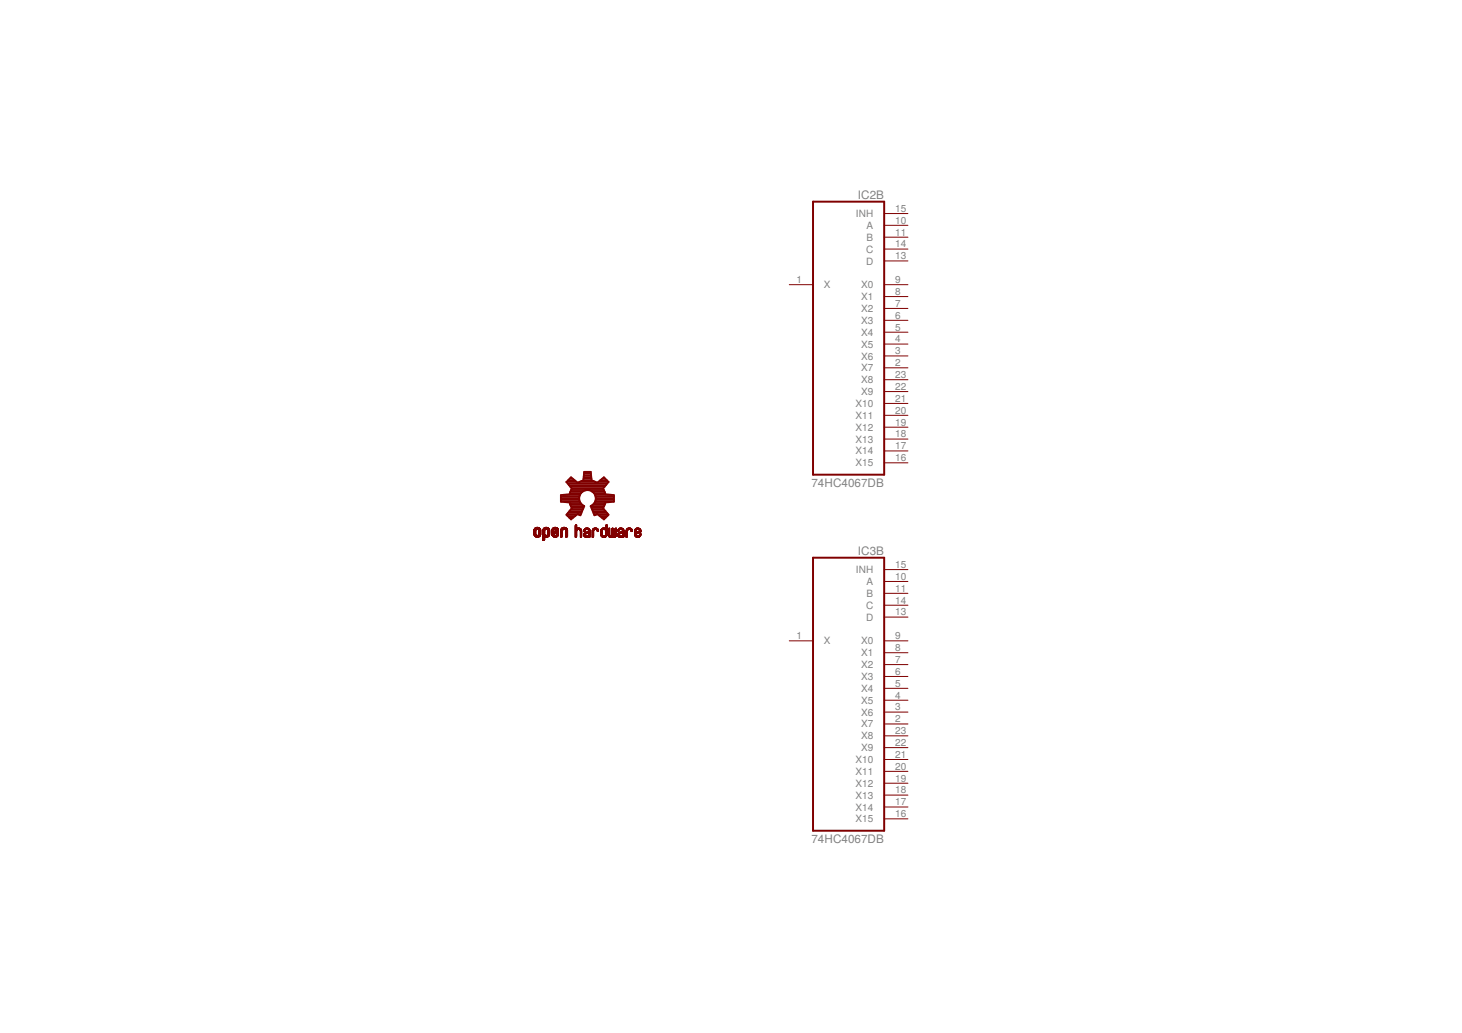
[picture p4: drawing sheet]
<svg xmlns="http://www.w3.org/2000/svg" width="297mm" height="210mm" viewBox="0 0 297 210" stroke-linecap="round" stroke-linejoin="round" font-family="sans-serif">
<path d="M165.2 41h14.4v55.5h-14.4zM165.2 113.3h14.4v55.5h-14.4z" fill="none" stroke="#800000" stroke-width=".4"/>
<g fill="none" stroke="#800000" stroke-width=".2">
<path d="M160.4 57.8h4.8M179.6 45.8h4.9M179.6 48.2h4.9M179.6 50.6h4.9M179.6 53h4.9M179.6 57.8h4.9M179.6 43.4h4.9M179.6 60.3h4.9M179.6 62.7h4.9M179.6 65.1h4.9M179.6 67.5h4.9M179.6 69.9h4.9"/>
<path d="M179.6 72.3h4.9M179.6 74.7h4.9M179.6 77.2h4.9M179.6 79.6h4.9M179.6 82h4.9M179.6 84.4h4.9M179.6 86.8h4.9M179.6 89.2h4.9M179.6 91.6h4.9M179.6 94h4.9M108.5 108.6h.4M108.5 108.5l.4 .1"/>
<path d="M108.5 108.5h.3M108.5 108.4h.3M108.5 108.3h.3M108.5 108.2h.3M108.5 108.1h.3M108.5 108h.3M108.5 107.9h.3M108.5 107.8h.3M108.5 108.7h.5M108.5 108.6l.4 .1M108.5 107.7h.4M108.5 108.8h1.3"/>
<path d="M108.5 108.7l.5 .1M108.5 107.5h1.3M108.6 108.8h1.2M108.6 107.5h1.2M108.6 107.4h1.1M108.6 108.9h1.1M108.7 109h1M108.7 107.3h1M108.7 109h.9M108.7 107.3h.9M108.8 109.1h.7M108.8 107.2h.7"/>
<path d="M108.9 107.8h-.4M108.9 107.7h-.4M108.9 109.1h.5M108.9 107.2h.5M108.9 107.6l-.4 .1M109 107.6h-.5M109.1 107.1h.2M109.3 107.6h.5M109.4 107.6h.5M109.4 108.7h.5M109.4 107.7h.5M109.5 108.6h.4"/>
<path d="M109.5 107.8h.4M109.5 107.7h.4M109.5 108.5h.4M109.5 108.4h.4M109.5 108.3h.4M109.5 108.2h.4M109.5 108.1h.4M109.5 108h.4M109.5 107.9h.4M109.7 108.9h-1.1M109.8 108.7l-.5 .1M109.9 108.7h-.5"/>
<path d="M110.3 109.6h.4M110.3 109.5h.4M110.3 109.4h.4M110.3 109.3h.4M110.3 109.2h.4M110.3 109h1.2M110.3 108.9h1.3M110.3 108.8h1.3M110.3 108.7l.5 .1M110.3 108.7h.5M110.3 108.6h.4M110.3 108.5h.4"/>
<path d="M110.3 108.4h.4M110.3 108.3h.4M110.3 108.2h.4M110.3 108.1h.4M110.3 108h.4M110.3 107.9h.4M110.3 107.8h.4M110.4 107.5h1.2M110.4 107.4h1.2M110.4 107.4h1.1M110.5 109.8h-.2M110.5 107.3h1"/>
<path d="M110.6 107.3h.8M110.6 109.7l-.3 .1M110.6 109.7h-.3M110.6 107.2h.7M110.7 109.6l-.4 .1M110.7 107.7h-.4M110.7 107.2h.5M110.8 107.6l-.5 .1M110.8 107.6h-.5M110.9 107.1h.2M111.1 108.8h.5M111.1 107.6h.5"/>
<path d="M111.2 107.6h.5M111.2 109.1l-.9 .1M111.3 107.7h.4M111.3 108.6h.4M111.3 108.5h.4M111.3 108.4h.4M111.3 108.3h.4M111.3 108.2h.4M111.3 108.1h.4M111.3 108h.4M111.3 107.9h.4M111.3 107.8h.4"/>
<path d="M111.3 109.1h-1M111.4 109l-1.1 .1M111.5 108.9l-1.2 .1M111.6 108.8l-1.3 .1M111.6 107.5h-1.2M111.7 108.7h-.5M111.7 108.6h-.4M112.1 108.7h.5M112.1 108.6l.4 .1M112.1 108.6h.4M112.1 108.5h.4M112.1 108h1.4"/>
<path d="M112.1 108h.4M112.1 107.9h.4M112.1 107.8h.4M112.1 107.7h.4M112.1 108.7l.5 .1M112.2 108.8h1.2M112.2 107.5h1.3M112.2 107.5h1.2M112.2 108.9h1.2M112.2 107.4h1.2M112.3 108.9h1M112.3 107.4h1"/>
<path d="M112.3 109h1M112.3 107.3h1M112.4 109h.8M112.4 107.3h.8M112.5 109.1h.6M112.5 107.2h.7M112.5 107.8h-.4M112.5 107.7h-.4M112.5 108.5h-.4M112.5 107.2h.6M112.6 109.1h.5M112.6 107.6l-.5 .1"/>
<path d="M112.6 108.4l-.5 .1M112.6 107.6h-.5M112.7 108h.8M112.7 107.1h.2M112.8 107.9h.7M112.8 108.4h-.7M112.8 108.3l-.7 .1M112.9 107.9h.6M112.9 107.6h.6M113 108.3h-.9M113 107.6h.5M113 108.7h.5"/>
<path d="M113 107.8h.5M113.1 107.7h.4M113.1 108.6h.4M113.1 107.8h.4M113.1 108.2h-1M113.1 108.5h.4M113.2 108.4h.3M113.2 108.2h-1.1M113.3 108.4h.2M113.3 108.1l-1.2 .1M113.4 108.3h.1M113.5 108.7l-.5 .1"/>
<path d="M113.5 108.1h-1.4M113.9 109h.4M113.9 108.9h.4M113.9 108.8h.4M113.9 108.7h.4M113.9 108.6h.4M113.9 108.5h.4M113.9 108.4h.4M113.9 108.3h.4M113.9 108.2h.4M113.9 108.1h.4M113.9 108h.4"/>
<path d="M113.9 107.9h.4M113.9 107.8h.4M113.9 109.1h.2M113.9 107.7h.5M114 107.5h1.3M114 107.5h1.2M114 107.4h1.2M114.1 107.4h1.1M114.1 107.3h1M114.2 109.1h-.3M114.2 107.3h.8M114.3 109l-.4 .1"/>
<path d="M114.3 107.2h.7M114.3 107.8h-.4M114.3 107.7h-.4M114.4 107.2h.5M114.4 107.6l-.5 .1M114.5 107.6h-.5M114.5 107.1h.2M114.8 107.6h.5M114.9 107.6h.4M114.9 107.7h.4M114.9 109.1h.3M114.9 109h.4"/>
<path d="M114.9 108.9h.4M114.9 108.8h.4M114.9 108.7h.4M114.9 108.6h.4M114.9 108.5h.4M114.9 108.4h.4M114.9 108.3h.4M114.9 108.2h.4M114.9 108.1h.4M114.9 108h.4M114.9 107.9h.4M114.9 107.8h.4"/>
<path d="M115 109.1h.1M115.3 109l-.4 .1M116.9 109h.3M116.9 108.9h.3M116.9 108.8h.3M116.9 108.7h.3M116.9 108.6h.3M116.9 108.5h.3M116.9 108.4h.3M116.9 108.3h.3M116.9 108.2h.3M116.9 108.1h.3"/>
<path d="M116.9 108h.3M116.9 107.9h.3M116.9 107.8h.3M116.9 107.5h1.2M116.9 107.5h1.1M116.9 107.4h1.1M116.9 107.4h1M116.9 107.3h.3M116.9 107.2h.3M116.9 107.1h.3M116.9 107h.3M116.9 106.9h.3"/>
<path d="M116.9 106.8h.3M116.9 106.7h.3M117 106.7h.2M117.1 109.1l-.2 .1M117.1 106.6h.1M117.1 109.1h-.2M117.2 107.9h-.3M117.2 107.8h-.3M117.2 107.7h-.3M117.3 107.7h-.4M117.3 107.3h.5M117.3 107.6l-.4 .1"/>
<path d="M117.4 107.3h.3M117.5 107.6h-.6M117.6 107.6h.5M117.7 107.6h.4M117.8 107.7h.3M117.8 107.7h.4M117.9 107.8h.3M117.9 107.9h.3M117.9 109h.3M117.9 108.9h.3M117.9 108.8h.3M117.9 108.7h.3"/>
<path d="M117.9 108.6h.3M117.9 108.5h.3M117.9 108.4h.3M117.9 108.3h.3M117.9 108.2h.3M117.9 108.1h.3M117.9 108h.3M118.1 109.1l-.2 .1M118.2 109.1h-.3M118.6 108.8h.3M118.6 108.7h.3M118.6 108.6h.3"/>
<path d="M118.6 108h.1M118.6 107.9h.3M118.6 108.9h.5M118.6 108.8h.4M118.6 107.8h.3M118.6 107.7h.3M118.7 108.9l.7 .1M118.7 109h.7M118.7 109l.8 .1M118.8 107.5h.9M118.8 109.1h.7M118.8 107.4h.9"/>
<path d="M118.9 108h-.3M118.9 109.1h.5M118.9 107.4h.7M118.9 108.6h-.3M118.9 108.2h1M118.9 107.8h-.3M119 108.5l-.4 .1M119 107.3h.5M119 108.2h.9M119 107.7h-.4M119 107.6l-.3 .1M119.1 108.5h-.5"/>
<path d="M119.1 109.2h.1M119.1 107.3h.3M119.1 108.2h.8M119.2 109.2h.1M119.2 108.4l-.6 .1M119.2 108.9h.2M119.2 107.6h-.5M119.2 108.1h.7M119.3 108.4h-.6M119.3 107.6h.5M119.4 108.1h.5M119.4 108.3l-.7 .1"/>
<path d="M119.4 107.6h.4M119.5 107.7h.4M119.5 108h.4M119.6 107.9h.3M119.6 107.8h.3M119.6 109h.3M119.6 108.9h.3M119.6 108.8h.3M119.6 108.7h.3M119.6 108.6h.3M119.6 108.5h.3M119.6 108.4h.3"/>
<path d="M119.6 108.3h.3M119.8 107.5h-1.1M119.8 109.1l-.2 .1M119.9 109.1h-.3M119.9 109l-.3 .1M119.9 108.3h-1.1M120.3 109h.3M120.3 108.9h.3M120.3 108.8h.3M120.3 108.7h.3M120.3 108.6h.3M120.3 108.5h.3"/>
<path d="M120.3 108.4h.3M120.3 108.3h.3M120.3 108.2h.3M120.3 108.1h.3M120.3 108h.3M120.3 107.9h.3M120.3 107.8h.3M120.4 107.5h1.1M120.5 107.5h1M120.5 109.1l-.2 .1M120.5 107.4h.9M120.6 109.1h-.3"/>
<path d="M120.6 107.4h.8M120.6 109l-.3 .1M120.7 107.7h-.4M120.7 107.3h.6M120.7 107.7h-.3M120.8 107.6l-.4 .1M120.8 107.3h.3M120.9 107.6h-.5M121 107.6h.5M121.2 107.6l.4 .1M121.2 107.7h.4M121.3 107.8h.3"/>
<path d="M121.3 107.7h.3M121.3 107.9h.3M121.4 108h.1M121.5 108h-.1M121.6 107.9h-.3M122 108.5h.3M122 108.4h.3M122 108.3h.3M122 108.2h.3M122 108.1h.3M122 108h.3M122 107.9h.3"/>
<path d="M122 108.6h.3M122 107.8h.3M122.1 108.8h.3M122.1 108.7h.3M122.1 108.7h.2M122.1 107.7h.3M122.1 108.9h.6M122.1 108.8l.4 .1M122.2 108.9h1M122.2 109h1M122.2 107.5h1.1M122.2 109h.9"/>
<path d="M122.2 107.4h1.1M122.3 107.4h1M122.4 109.1h.6M122.4 107.8h-.3M122.4 107.3h.6M122.5 107.6l-.4 .1M122.5 107.3h.4M122.6 109.2h.1M122.6 107.6h-.5M122.7 109.2h.1M122.7 107.6h.6M122.9 107.6h.4"/>
<path d="M122.9 108.9h.4M123 107.7h.3M123 107.8h.3M123 107.3h.3M123.1 108.6h.2M123.1 108.5h.2M123.1 108.4h.2M123.1 108.3h.2M123.1 108.2h.2M123.1 108.1h.2M123.1 108h.2M123.1 107.9h.2"/>
<path d="M123.1 107.8h.2M123.1 107.3h.2M123.1 107.2h.2M123.1 107.1h.2M123.1 107h.2M123.1 106.9h.2M123.1 106.8h.2M123.1 106.7h.2M123.1 109.1h-.8M123.2 106.7h.1M123.3 106.6h.1M123.3 108.9h-.6"/>
<path d="M123.3 108.8h-.4M123.3 108.7l-.3 .1M123.3 108.7h-.3M123.3 107.5h-1.1M123.6 108.8h.3M123.6 108.7h.3M123.6 108.6h.3M123.6 108.5h.3M123.6 108.4h.3M123.6 108.3h.3M123.6 108.2h.3M123.6 108.1h.3"/>
<path d="M123.6 108h.3M123.6 107.9h.3M123.6 107.8h.3M123.6 107.7h.3M123.6 107.6h.3M123.6 107.5h.3M123.6 107.4h.3M123.6 108.9h1.6M123.7 108.9h1.5M123.7 109h1.4M123.8 109.1h1.3M123.8 107.3h.1"/>
<path d="M123.8 109.1h.5M124 109.2h.1M124.1 109.2h.1M124.2 108.9h.4M124.2 108.8h.4M124.3 108.7h.3M124.3 108.6h.2M124.3 108.5h.2M124.3 108.4h.2M124.3 108.3h.2M124.3 108.2h.2M124.3 108.1h.2"/>
<path d="M124.3 108h.2M124.3 107.9h.2M124.3 107.8h.2M124.3 107.7h.2M124.3 107.6h.2M124.3 107.5h.2M124.3 107.4h.2M124.4 107.3h.1M124.5 109.1h.5M124.8 109.2h.1M124.9 108.9h.3M124.9 108.8h.3"/>
<path d="M124.9 108.7h.3M125 108.6h.2M125 108.5h.2M125 108.4h.2M125 108.3h.2M125 108.2h.2M125 108.1h.2M125 108h.2M125 107.9h.2M125 107.8h.2M125 107.7h.2M125 107.6h.2"/>
<path d="M125 107.5h.2M125 107.4h.2M125.1 107.3h.1M125.5 108.8h.3M125.5 108.7h.3M125.5 108.6h.3M125.5 108.8l.4 .1M125.5 107.8h.3M125.5 108.9h.8M125.5 107.7h.3M125.5 108.9l.8 .1M125.6 109h.7"/>
<path d="M125.6 109l.7 .1M125.6 108h-.1M125.7 107.5h.9M125.7 109.1h.6M125.7 108h-.2M125.7 107.4h.9M125.8 107.9h-.3M125.8 107.4h.7M125.8 109.1h.5M125.8 108.6h-.3M125.8 108.2h1M125.8 107.8h-.3"/>
<path d="M125.9 108.5l-.4 .1M125.9 108.2h.9M125.9 107.3h.5M125.9 107.7h-.4M125.9 108.5h-.4M125.9 107.6l-.4 .1M126 107.3h.3M126 109.2h.1M126 108.2h.8M126 108.4l-.5 .1M126.1 107.6h-.5M126.1 108.1h.7"/>
<path d="M126.2 108.4h-.6M126.2 107.6h.5M126.2 108.1h.6M126.3 108.3l-.7 .1M126.3 107.6h.4M126.4 107.7h.3M126.4 108h.4M126.5 107.9h.3M126.5 107.8h.3M126.5 109h.3M126.5 108.9h.3M126.5 108.8h.3"/>
<path d="M126.5 108.7h.3M126.5 108.6h.3M126.5 108.5h.3M126.5 108.4h.3M126.5 108.3h.3M126.7 107.5h-1.1M126.7 109.1l-.2 .1M126.7 109.1h-.2M126.8 109l-.3 .1M126.8 108.3h-1.1M127.2 109h.3M127.2 108.9h.3"/>
<path d="M127.2 108.8h.3M127.2 108.7h.3M127.2 108.6h.3M127.2 108.5h.3M127.2 108.4h.3M127.2 108.3h.3M127.2 108.2h.3M127.2 108.1h.3M127.2 108h.3M127.2 107.9h.3M127.2 107.8h.3M127.3 107.5h1.1"/>
<path d="M127.4 109.1l-.2 .1M127.4 107.5h.9M127.4 107.4h.9M127.4 109.1h-.2M127.5 107.4h.7M127.5 107.9h-.3M127.5 107.8h-.3M127.6 107.7h-.4M127.6 107.3h.5M127.7 107.6l-.4 .1M127.7 107.3h.3M127.8 107.6h-.5"/>
<path d="M127.9 107.6h.5M128.1 107.6h.3M128.1 107.7h.4M128.2 107.7h.3M128.2 107.8h.3M128.2 107.9h.3M128.2 108h.1M128.4 108h-.2M128.5 107.9h-.3M128.9 108.7h.3M128.9 108.6h.3M128.9 108.2h1.1"/>
<path d="M128.9 108.1h.3M128.9 108h.3M128.9 107.9h.3M128.9 107.8h.3M128.9 108.8h.4M128.9 108.7l.4 .1M129 108.8l.4 .1M129 108.9h.6M129.1 108.9h1M129.1 109h.9M129.1 107.5h1M129.1 107.4h.9"/>
<path d="M129.2 109.1h.7M129.2 107.4h.8M129.2 107.8h-.3M129.3 109.1h.6M129.3 108.5l-.4 .1M129.3 107.7h-.4M129.3 107.7h-.3M129.3 107.3h.5M129.3 108.5h-.4M129.4 107.6l-.4 .1M129.4 107.3h.3M129.5 108.4l-.6 .1"/>
<path d="M129.5 108.1h.7M129.5 107.6h-.5M129.5 109.2h.1M129.6 109.2h.1M129.6 108.4h-.7M129.6 108.1h.6M129.6 107.6h.5M129.7 108.3l-.8 .1M129.8 108h.4M129.8 107.6h.4M129.8 108.3h-.9M129.8 107.9h.4"/>
<path d="M129.8 107.7h.4M129.9 107.7h.3M129.9 108.7h.3M129.9 107.8h.3M129.9 107.9h.3M129.9 108.2h-1M130 108.6h.2M130 108.5h.2M130.1 108.5h.1M130.1 107.5h-1M130.1 108.9h-.5M130.2 108.8l-.4 .1"/>
<path d="M130.2 108.1l-.8 .1M130.2 108.8h-.4M130.2 108.6l-.3 .1M179.6 118.2h4.9M179.6 115.7h4.9M160.4 130.2h4.8M179.6 120.6h4.9M179.6 123h4.9M179.6 125.4h4.9M179.6 130.2h4.9M179.6 132.6h4.9M179.6 135h4.9"/>
<path d="M179.6 137.5h4.9M179.6 139.9h4.9M179.6 142.3h4.9M179.6 144.7h4.9M179.6 147.1h4.9M179.6 149.5h4.9M179.6 151.9h4.9M179.6 154.3h4.9M179.6 156.7h4.9M179.6 159.2h4.9M179.6 161.6h4.9M179.6 164h4.9"/>
<path d="M179.6 166.4h4.9"/>
</g>
<g fill="none" stroke="#800000" stroke-width=".38">
<path d="M115.1 97.9l1.1 1.4-.5 1.1-1.7 .2v1.3l1.7 .2 .5 1.2-1.1 1.3 .9 .9 1.4-1.1 .5 .3 .8-1.9-.5-.3M115.1 97.9h2.1M115.3 98.3h8.1M115.4 97.6h1.4M115.6 98.6h7.5M115.7 97.3h.7M115.9 99.9h2.5M115.9 98.9h6.9M116 99.6h6.7M116.2 99.3h6.4M117.7 97.9h3.3M118.5 97.6l.2-1.7h1.3l.2 1.7 .8 .3"/>
<path d="M118.5 97.6l-1.1 .5-1.4-1.1-.9 .9M118.5 97.6h1.7M118.6 97.3h1.6M118.6 96.9h1.5M118.6 96.6h1.5M118.7 96.3h1.4M118.7 95.9h1.3M120.4 99.9h2.4M121 97.9l.3 .2 1.4-1.1 .9 .9M121.6 97.9h2M122 97.6h1.3M122.4 97.3h.6"/>
<path d="M123.6 97.9l-1.1 1.4 .5 1.1 1.7 .2v1.3l-1.7 .2-.5 1.2 1.1 1.3-.9 .9-1.4-1.1-.5 .3-.8-1.9 .5-.3M114 101.9h3.8M114 101.6h3.7M114 101.2h3.7M114 100.9h3.7M114.4 100.6h3.4M115.1 104.5h2.2M115.3 104.9h1.6M115.4 104.2h2.8M115.7 105.2h.8M115.7 103.9h2.6M115.8 102.2h2.2"/>
<path d="M115.8 100.2h2.2M115.8 102.6h2.4M116 103.5h2.4M116 105.5h.1M116 102.9h2.7M116.2 103.2h2.4M117.5 104.5h.5M117.7 101.6l.5 .9M118 100.2l-.2 .5-.1 .9M118 100.2a1.69 1.69 0 0 1 2.5-.2 1.69 1.69 0 0 1 0 2.5M120 102.9h2.7M120.2 103.2h2.4"/>
<path d="M120.3 103.5h2.4M120.4 103.9h2.6M120.5 102.6h2.4M120.6 104.2h2.7M120.7 100.2h2.2M120.7 104.5h.5M120.8 102.2h2.2M120.9 100.6h3.4M120.9 101.9h3.8M121 100.9h3.7M121 101.6h3.7M121.1 101.2h3.6"/>
<path d="M121.5 104.5h2.1M121.9 104.9h1.5M122.3 105.2h.8M122.7 105.5h.1"/>
</g>
<g font-size="2.4" fill="#808080">
<text x="174.3" y="40.4">IC2B</text>
<text x="164.9" y="98.9">74HC4067DB</text>
<text x="174.3" y="112.7">IC3B</text>
<text x="164.9" y="171.2">74HC4067DB</text>
</g>
<g font-size="2" fill="#808080">
<text x="173.9" y="44.1">INH</text>
<text x="176.1" y="46.5">A</text>
<text x="181.9" y="45.5">10</text>
<text x="181.9" y="47.9">11</text>
<text x="181.9" y="43">15</text>
<text x="176" y="51.3">C</text>
<text x="176" y="53.8">D</text>
<text x="176.1" y="48.9">B</text>
<text x="181.9" y="50.3">14</text>
<text x="181.9" y="52.7">13</text>
<text x="161.8" y="57.5">1</text>
<text x="167.4" y="58.6">X</text>
<text x="174.9" y="58.6">X0</text>
<text x="181.9" y="57.5">9</text>
<text x="181.9" y="59.9">8</text>
<text x="174.9" y="61">X1</text>
<text x="174.9" y="63.4">X2</text>
<text x="174.9" y="65.8">X3</text>
<text x="181.9" y="62.3">7</text>
<text x="181.9" y="64.8">6</text>
<text x="174.9" y="68.2">X4</text>
<text x="174.9" y="70.6">X5</text>
<text x="181.9" y="67.2">5</text>
<text x="181.9" y="69.6">4</text>
<text x="181.9" y="72">3</text>
<text x="174.9" y="73">X6</text>
<text x="174.9" y="75.5">X7</text>
<text x="174.9" y="77.9">X8</text>
<text x="181.9" y="74.4">2</text>
<text x="181.9" y="76.8">23</text>
<text x="173.8" y="82.7">X10</text>
<text x="174.9" y="80.3">X9</text>
<text x="181.9" y="79.2">22</text>
<text x="181.9" y="81.6">21</text>
<text x="173.8" y="85.1">X11</text>
<text x="173.8" y="87.5">X12</text>
<text x="173.8" y="89.9">X13</text>
<text x="181.9" y="84">20</text>
<text x="181.9" y="86.5">19</text>
<text x="181.9" y="88.9">18</text>
<text x="173.8" y="92.3">X14</text>
<text x="173.8" y="94.8">X15</text>
<text x="181.9" y="91.3">17</text>
<text x="181.9" y="93.7">16</text>
<text x="173.9" y="116.5">INH</text>
<text x="176.1" y="118.9">A</text>
<text x="181.9" y="117.8">10</text>
<text x="181.9" y="115.4">15</text>
<text x="176" y="123.7">C</text>
<text x="176.1" y="121.3">B</text>
<text x="181.9" y="120.2">11</text>
<text x="181.9" y="122.6">14</text>
<text x="181.9" y="125.1">13</text>
<text x="161.8" y="129.9">1</text>
<text x="167.4" y="130.9">X</text>
<text x="174.9" y="130.9">X0</text>
<text x="176" y="126.1">D</text>
<text x="181.9" y="129.9">9</text>
<text x="174.9" y="133.4">X1</text>
<text x="174.9" y="135.8">X2</text>
<text x="181.9" y="132.3">8</text>
<text x="181.9" y="134.7">7</text>
<text x="181.9" y="137.1">6</text>
<text x="174.9" y="138.2">X3</text>
<text x="174.9" y="140.6">X4</text>
<text x="174.9" y="143">X5</text>
<text x="181.9" y="139.5">5</text>
<text x="181.9" y="141.9">4</text>
<text x="174.9" y="145.4">X6</text>
<text x="174.9" y="147.8">X7</text>
<text x="181.9" y="144.3">3</text>
<text x="181.9" y="146.8">2</text>
<text x="181.9" y="149.2">23</text>
<text x="173.8" y="155.1">X10</text>
<text x="174.9" y="150.2">X8</text>
<text x="174.9" y="152.6">X9</text>
<text x="181.9" y="151.6">22</text>
<text x="181.9" y="154">21</text>
<text x="173.8" y="157.5">X11</text>
<text x="173.8" y="159.9">X12</text>
<text x="181.9" y="156.4">20</text>
<text x="181.9" y="158.8">19</text>
<text x="181.9" y="161.2">18</text>
<text x="173.8" y="162.3">X13</text>
<text x="173.8" y="164.7">X14</text>
<text x="173.8" y="167.1">X15</text>
<text x="181.9" y="163.6">17</text>
<text x="181.9" y="166.1">16</text>
</g>
</svg>
